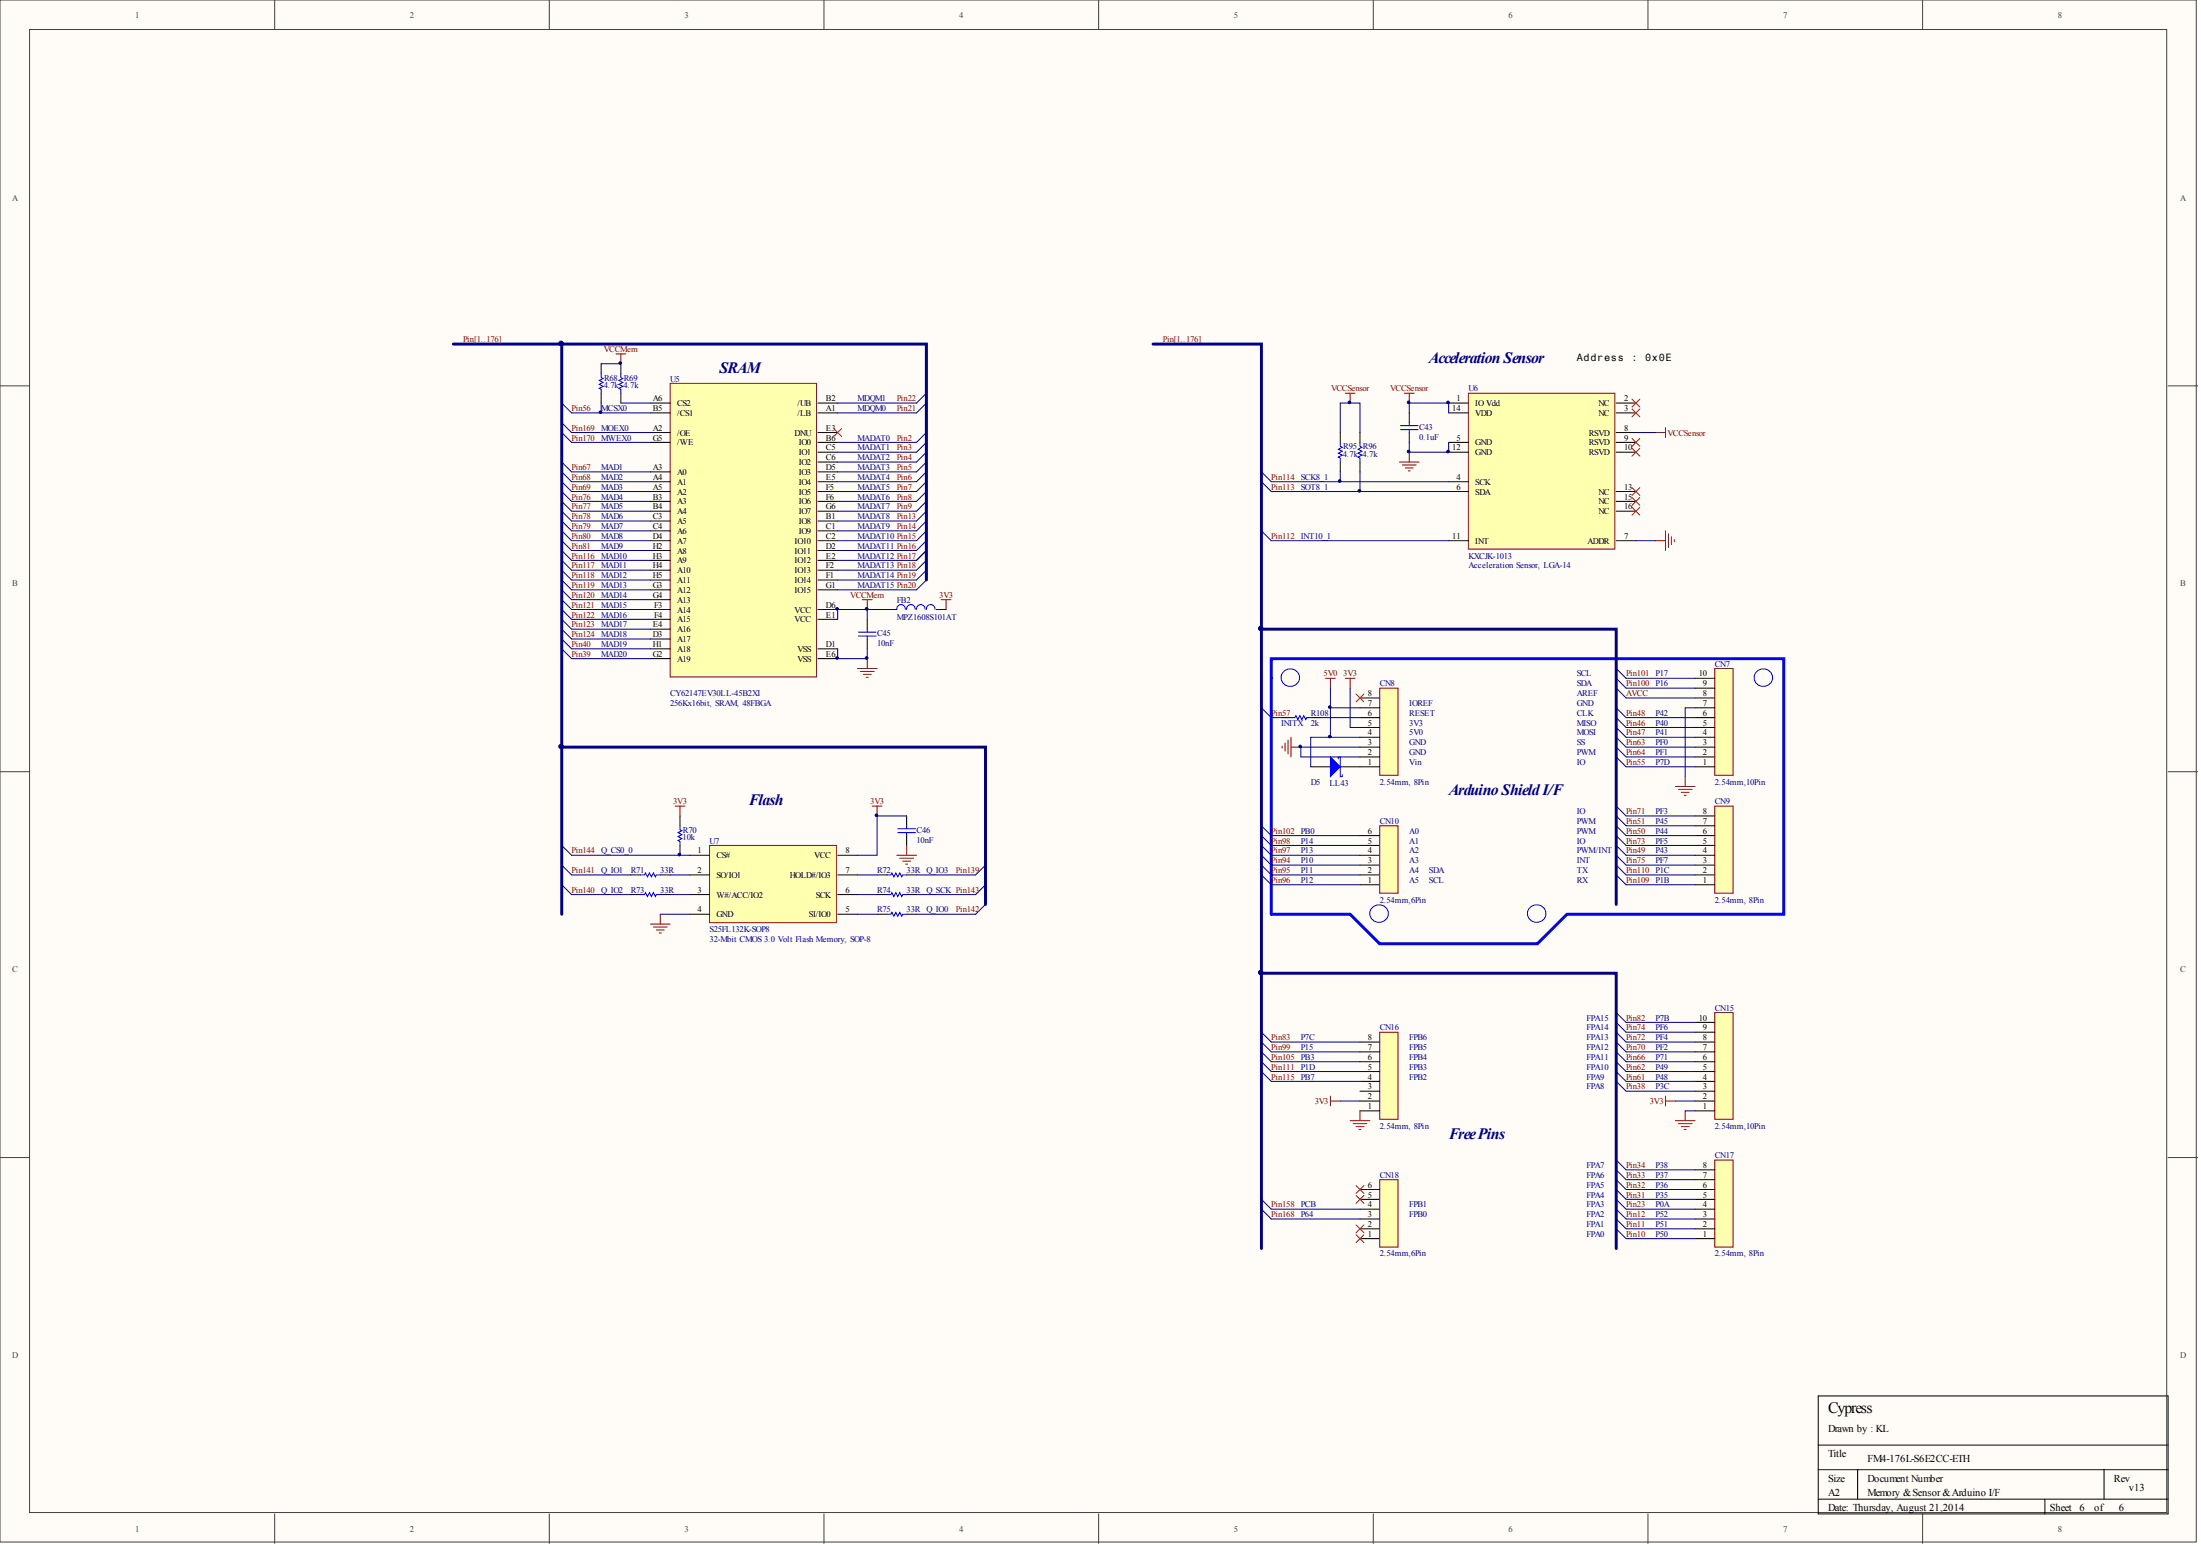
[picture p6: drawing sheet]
<svg xmlns="http://www.w3.org/2000/svg" width="566mm" height="399mm" viewBox="0 0 566 399" stroke-linecap="round" stroke-linejoin="round" font-family="sans-serif">
<g fill="#fffcf8" stroke="#404040" stroke-width=".26">
<path d="M0 0h565v396.7h-565z"/>
<path d="M7.6 7.6h549.8v381.5h-549.8z"/>
</g>
<g fill="none" stroke="#404040" stroke-width=".26">
<path d="M70.7 0v7.6M141.3 0v7.6M212 0v7.6M282.6 0v7.6M353.3 0v7.6M423.9 0v7.6M494.6 0v7.6M0 99.3h7.6M557.7 99.3h7.6M0 198.5h7.6M557.7 198.5h7.6M0 297.8h7.6"/>
<path d="M557.7 297.8h7.6M70.7 389.5v7.5M141.3 389.5v7.5M212 389.5v7.5M282.6 389.5v7.5M353.3 389.5v7.5M423.9 389.5v7.5M494.6 389.5v7.5"/>
</g>
<path d="M172.4 98.6h37.7v75.5h-37.7z" fill="#ffffb0" stroke="#800000" stroke-width=".26"/>
<g fill="none" stroke="#000" stroke-width=".26">
<path d="M154.6 93.6v2.5M159.7 93.6v2.5M154.6 101.2v2.5M159.7 101.2v2.5M167.3 113.8h5.1M167.3 106.2h5.1M167.3 103.7h5.1M167.3 111.3h5.1M210.4 116.3h5.1M210.4 113.8h5.1M210.4 106.2h5.1M210.4 103.7h5.1"/>
<path d="M210.4 111.3h5.1M210.4 118.9h5.1M167.3 121.4h5.1M167.3 123.9h5.1M167.3 126.4h5.1M167.3 129h5.1M167.3 131.5h5.1M167.3 134h5.1M167.3 136.6h5.1M167.3 139.1h5.1M210.4 121.4h5.1M210.4 123.9h5.1"/>
<path d="M210.4 126.4h5.1M210.4 129h5.1M210.4 131.5h5.1M210.4 134h5.1M210.4 136.6h5.1M210.4 139.1h5.1M167.3 159.3h5.1M167.3 156.8h5.1M167.3 141.6h5.1M167.3 144.1h5.1M167.3 146.7h5.1M167.3 149.2h5.1"/>
<path d="M167.3 151.7h5.1M167.3 154.3h5.1M210.4 159.3h5.1M210.4 156.8h5.1M210.4 141.6h5.1M210.4 144.1h5.1M210.4 146.7h5.1M210.4 149.2h5.1M210.4 151.7h5.1M223.1 159.3v2.6M228.2 156.8h2.5M240.8 156.8h2.6"/>
<path d="M167.3 166.9h5.1M167.3 169.4h5.1M167.3 161.9h5.1M167.3 164.4h5.1M210.4 166.9h5.1M210.4 169.4h5.1M223.1 164.4v2.5"/>
</g>
<g fill="none" stroke="#000080" stroke-width=".26">
<path d="M154.6 93.6h5.1M144.5 118.9l2.5 2.5h20.3M144.5 103.7l2.5 2.5h20.3M144.5 108.7l2.5 2.6h20.3M144.5 111.3l2.5 2.5h20.3M154.6 103.7v2.5M159.7 103.7h7.6M238.3 118.9l-2.5 2.5h-20.3M238.3 103.7l-2.5 2.5h-20.3M238.3 111.3l-2.5 2.5h-20.3M238.3 116.3l-2.5 2.6h-20.3M238.3 101.2l-2.5 2.5h-20.3"/>
<path d="M238.3 113.8l-2.5 2.5h-20.3M144.5 121.4l2.5 2.5h20.3M144.5 123.9l2.5 2.5h20.3M144.5 126.4l2.5 2.6h20.3M144.5 129l2.5 2.5h20.3M144.5 131.5l2.5 2.5h20.3M144.5 134l2.5 2.6h20.3M144.5 136.6l2.5 2.5h20.3M144.5 139.1l2.5 2.5h20.3M238.3 121.4l-2.5 2.5h-20.3M238.3 123.9l-2.5 2.5h-20.3M238.3 126.4l-2.5 2.6h-20.3"/>
<path d="M238.3 129l-2.5 2.5h-20.3M238.3 131.5l-2.5 2.5h-20.3M238.3 134l-2.5 2.6h-20.3M238.3 136.6l-2.5 2.5h-20.3M238.3 139.1l-2.5 2.5h-20.3M144.5 141.6l2.5 2.5h20.3M144.5 144.1l2.5 2.6h20.3M144.5 146.7l2.5 2.5h20.3M144.5 149.2l2.5 2.5h20.3M144.5 151.7l2.5 2.6h20.3M144.5 154.3l2.5 2.5h20.3M144.5 156.8l2.5 2.5h20.3"/>
<path d="M144.5 159.3l2.5 2.6h20.3M223.1 156.8v2.5M228.2 156.8h-12.7v2.5M238.3 141.6l-2.5 2.5h-20.3M238.3 144.1l-2.5 2.6h-20.3M238.3 146.7l-2.5 2.5h-20.3M238.3 149.2l-2.5 2.5h-20.3M144.5 161.9l2.5 2.5h20.3M144.5 164.4l2.5 2.5h20.3M144.5 166.9l2.5 2.5h20.3M215.5 166.9v2.5h7.6v-2.5"/>
</g>
<path d="M116.6 88.5h27.9v146.7M144.5 88.5h93.8v60.7" fill="none" stroke="#000080" stroke-width=".76"/>
<path d="M158.4 91h2.6M159.7 91v2.6M221.8 154.3h2.6M223.1 154.3v2.5M242.1 154.3h2.5M243.4 154.3v2.5M220.6 172h5M221.3 172.7h3.6M222.1 173.5h2M222.8 174.2h.6M223.1 169.4v2.6" fill="none" stroke="#800000" stroke-width=".26"/>
<path d="M154.6 96.1v1l.6 .3-1.1 .5 1.1 .5-1.1 .5 1.1 .5-1.1 .5 .5 .2v1.1M159.7 96.1v1l.5 .3-1 .5 1 .5-1 .5 1 .5-1 .5 .5 .2v1.1M232.9 156.7a1.09 1.09 0 0 0-1.1-1.2 1.09 1.09 0 0 0-1.1 1.3M235.4 156.7a1.09 1.09 0 0 0-1.1-1.2 1.09 1.09 0 0 0-1 1.3M237.9 156.7a1.09 1.09 0 0 0-1.1-1.2 1.09 1.09 0 0 0-1 1.3M240.5 156.8a1.1 1.1 0 0 0-1.1-1.3 1.1 1.1 0 0 0-1.1 1.3M220.8 163.6h4.6M220.8 162.6h4.6M223.1 161.9v.7M223.1 163.6v.8" fill="none" stroke="#00f" stroke-width=".26"/>
<path d="M182.5 217.5h32.7v19.9h-32.7z" fill="#ffffb0" stroke="#800000" stroke-width=".26"/>
<path d="M174.9 209.9v2.5M174.9 217.5v2.5M233.2 209.9v2.5M233.2 215v2.5M177.5 220h5M177.5 225.1h5M177.5 230.1h5M177.5 235.2h5M215.5 220h5.1M215.5 225.1h5.1M215.5 230.1h5.1M215.5 235.2h5.1" fill="none" stroke="#000" stroke-width=".26"/>
<path d="M144.5 217.5l2.5 2.5M233.2 209.9h-7.6v10.1h-5M144.5 222.5l2.5 2.6M144.5 227.6l2.5 2.5M169.9 235.2h7.6M253.5 222.5l-2.5 2.6M253.5 227.6l-2.5 2.5M253.5 232.7l-2.5 2.5" fill="none" stroke="#000080" stroke-width=".26"/>
<path d="M174.9 212.4v1l.5 .3-1 .5 1 .5-1 .5 1 .5-1 .5 .5 .3v1M231 214.2h4.5M231 213.2h4.5M233.2 212.4v.8M233.2 214.2v.8" fill="none" stroke="#00f" stroke-width=".26"/>
<g fill="none" stroke="#800000" stroke-width=".26">
<path d="M173.7 207.4h2.5M174.9 207.4v2.5M224.4 207.4h2.5M225.6 207.4v2.5M233.2 217.5v2.5M167.3 237.7h5.1M168.1 238.5h3.5M168.8 239.2h2.1M169.6 240h.5M169.9 235.2v2.5M230.7 220h5.1M231.5 220.8h3.5"/>
<path d="M232.2 221.5h2.1M233 222.3h.5"/>
</g>
<path d="M377.7 101.2h37.7v40.1h-37.7z" fill="#ffffb0" stroke="#800000" stroke-width=".26"/>
<g fill="none" stroke="#000" stroke-width=".26">
<path d="M362.5 106.2v2.5M362.5 111.3v2.5M372.7 103.7h5M372.7 106.2h5M372.7 113.8h5M372.7 116.3h5M415.8 103.7h5M415.8 106.2h5M415.8 113.8h5M415.8 116.3h5M415.8 111.3h5M372.7 123.9h5"/>
<path d="M372.7 126.4h5M372.7 139.1h5M415.8 126.4h5M415.8 139.1h5M415.8 129h5M415.8 131.5h5"/>
</g>
<path d="M420.8 111.3h5.1M324.5 121.4l2.5 2.5h45.7M324.5 123.9l2.5 2.5h45.7M324.5 136.6l2.5 2.5h45.7M420.8 139.1h5.1" fill="none" stroke="#000080" stroke-width=".26"/>
<g fill="none" stroke="#800000" stroke-width=".26">
<path d="M360 118.9h5.1M360.8 119.6h3.5M361.3 101.2h2.5M362.5 101.2v2.5M362.5 116.3v2.6M425.9 111.3h2.5M428.4 110v2.5M361.5 120.4h2M362.3 121.1h.5M425.9 139.1h2.5M428.4 136.6v5M429.2 137.3v3.6"/>
<path d="M430 138.1v2M430.7 138.8v.5"/>
</g>
<path d="M360.3 110.5h4.5M360.3 109.5h4.5M362.5 108.7v.8M362.5 110.5v.8" fill="none" stroke="#00f" stroke-width=".26"/>
<g fill="none" stroke="#f00" stroke-width=".26">
<path d="M419.8 102.7l2.1 2M419.8 105.2l2.1 2M419.8 112.8l2.1 2M419.8 115.3l2.1 2M421.9 102.7l-2.1 2M421.9 105.2l-2.1 2M421.9 112.8l-2.1 2M421.9 115.3l-2.1 2M419.8 125.4l2.1 2.1M419.8 128l2.1 2M419.8 130.5l2.1 2M421.9 125.4l-2.1 2.1"/>
<path d="M421.9 128l-2.1 2M421.9 130.5l-2.1 2"/>
</g>
<path d="M296.6 88.5h27.9v232.7" fill="none" stroke="#000080" stroke-width=".76"/>
<path d="M354.9 177h4.7v22.5h-4.7z" fill="#ffffb0" stroke="#800000" stroke-width=".26"/>
<g fill="none" stroke="#000" stroke-width=".26">
<path d="M349.9 179.6h5M349.9 197.3h5M349.9 194.7h5M349.9 192.2h5M349.9 189.7h5M349.9 187.1h5M349.9 184.6h5M349.9 182.1h5M349.9 217.5h5M349.9 227.6h5M349.9 225.1h5M349.9 222.5h5"/>
<path d="M349.9 220h5"/>
</g>
<path d="M354.9 212.4h4.7v17.4h-4.7z" fill="#ffffb0" stroke="#800000" stroke-width=".26"/>
<path d="M349.9 215h5" fill="none" stroke="#000" stroke-width=".26"/>
<path d="M441.1 172h4.7v27.5h-4.7z" fill="#ffffb0" stroke="#800000" stroke-width=".26"/>
<path d="M436.1 179.6h5M436.1 177h5M436.1 174.5h5M436.1 197.3h5M436.1 194.7h5M436.1 192.2h5M436.1 189.7h5M436.1 187.1h5M436.1 184.6h5M436.1 182.1h5" fill="none" stroke="#000" stroke-width=".26"/>
<path d="M441.1 207.4h4.7v22.4h-4.7z" fill="#ffffb0" stroke="#800000" stroke-width=".26"/>
<g fill="none" stroke="#000" stroke-width=".26">
<path d="M344.8 111.3v2.5M344.8 118.9v2.5M349.9 111.3v2.5M349.9 118.9v2.5M329.6 184.6h2.5M337.2 184.6h2.5M436.1 217.5h5M436.1 215h5M436.1 212.4h5M436.1 209.9h5M162.3 225.1h2.5M162.3 230.1h2.5"/>
<path d="M169.9 225.1h2.5M169.9 230.1h2.5M225.6 225.1h2.6M225.6 230.1h2.6M225.6 235.2h2.6M233.2 225.1h2.6M233.2 230.1h2.6M233.2 235.2h2.6M436.1 227.6h5M436.1 225.1h5M436.1 222.5h5M436.1 220h5"/>
<path d="M467.7 359.1h90v30.4h-90zM467.7 371.8h90M467.7 378.1h90M477.9 378.1v7.6M541.3 378.1v7.6M467.7 385.7h90M526.1 385.7v3.8"/>
</g>
<path d="M214.5 110.3l2 2M216.5 110.3l-2 2M348.8 178.5l2.1 2.1M350.9 178.5l-2.1 2.1" fill="none" stroke="#f00" stroke-width=".26"/>
<g fill="none" stroke="#800000" stroke-width=".26">
<path d="M346.1 101.2h2.5M347.3 101.2v2.5M341 174.5h2.5M342.3 174.5v2.5M346.1 174.5h2.5M347.3 174.5v2.5M329.8 191.9v.6M330.6 191.2v2M331.3 190.4v3.6M332.1 189.7v5M332.1 192.2h2.5M433.5 199.8v2.5"/>
<path d="M431 202.3h5.1M431.7 203.1h3.6M432.5 203.8h2M433.3 204.6h.5"/>
</g>
<g fill="none" stroke="#000080" stroke-width=".26">
<path d="M344.8 111.3v-7.6h5.1v7.6M362.5 106.2v-2.5h10.2v2.5M362.5 113.8v2.5h10.2v-2.5M344.8 121.4v2.5M349.9 121.4v5M347.3 177v10.1h2.6M415.8 172l2.5 2.5h17.8M415.8 174.5l2.5 2.5h17.8M415.8 177l2.5 2.6h17.8M324.5 182.1l2.5 2.5h2.6M339.7 184.6h10.2M349.9 192.2h-15.3v2.5h15.3"/>
<path d="M415.8 194.7l2.5 2.6h17.8M415.8 192.2l2.5 2.5h17.8M415.8 189.7l2.5 2.5h17.8M415.8 187.1l2.5 2.6h17.8M415.8 184.6l2.5 2.5h17.8M415.8 182.1l2.5 2.5h17.8M436.1 182.1h-2.6v17.7M324.5 212.4l2.5 2.6h22.9M324.5 215l2.5 2.5h22.9M324.5 217.5l2.5 2.5h22.9M415.8 212.4l2.5 2.6h17.8M415.8 215l2.5 2.5h17.8"/>
<path d="M415.8 217.5l2.5 2.5h17.8M415.8 207.4l2.5 2.5h17.8M415.8 209.9l2.5 2.5h17.8M147 220h30.5M147 225.1h15.3M147 230.1h15.3M172.4 225.1h5.1M172.4 230.1h5.1M220.6 225.1h5M220.6 230.1h5M220.6 235.2h5M235.8 225.1h15.2"/>
<path d="M235.8 230.1h15.2M235.8 235.2h15.2M324.5 220l2.5 2.5h22.9M324.5 222.5l2.5 2.6h22.9M324.5 225.1l2.5 2.5h22.9M415.8 220l2.5 2.5h17.8M415.8 222.5l2.5 2.6h17.8M415.8 225.1l2.5 2.5h17.8"/>
</g>
<path d="M327 169.4h131.9v65.8h-55.8l-7.6 7.6h-40.6l-7.6-7.6h-20.3z" fill="none" stroke="#00f" stroke-width=".76"/>
<path d="M324.5 161.9h91.3v70.8M144.5 192.2h109v40.5" fill="none" stroke="#000080" stroke-width=".76"/>
<path d="M344.8 113.8v1l.5 .3-1 .5 1 .5-1 .5 1 .5-1 .5 .5 .2v1.1M349.9 113.8v1l.5 .3-1.1 .5 1.1 .5-1.1 .5 1.1 .5-1.1 .5 .6 .2v1.1M334.2 175.1a2.31 2.31 0 0 0-2.8-3 2.31 2.31 0 0 0-.9 4 2.46 2.46 0 0 0 3.6-.8M455.8 175.1a2.31 2.31 0 0 0-2.7-3 2.31 2.31 0 0 0-.9 4 2.46 2.46 0 0 0 3.6-.8M332.1 184.6h1l.3-.5 .5 1 .5-1 .5 1 .5-1 .5 1 .3-.5h1M164.8 225.1h1l.3-.5 .5 1 .5-1 .5 1 .5-1 .5 1 .2-.5h1.1M164.8 230.1h1l.3-.5 .5 1 .5-1 .5 1 .5-1 .5 1 .2-.5h1.1M228.2 225.1h1l.2-.5 .5 1 .5-1 .6 1 .5-1 .5 1 .2-.5h1M228.2 230.1h1l.2-.5 .5 1 .5-1 .6 1 .5-1 .5 1 .2-.5h1M228.2 235.2h1l.2-.5 .5 1 .5-1 .6 1 .5-1 .5 1 .2-.5h1M357 235.8a2.32 2.32 0 0 0-2.6-3 2.32 2.32 0 0 0-1.4 3.7 2.48 2.48 0 0 0 3.9-.5M397.5 235.8a2.31 2.31 0 0 0-2.7-3 2.31 2.31 0 0 0-.9 4 2.46 2.46 0 0 0 3.6-.8" fill="none" stroke="#00f" stroke-width=".26"/>
<path d="M354.9 265.5h4.7v22.4h-4.7z" fill="#ffffb0" stroke="#800000" stroke-width=".26"/>
<g fill="none" stroke="#000" stroke-width=".26">
<path d="M349.9 278.2h5M349.9 275.7h5M349.9 273.1h5M349.9 270.6h5M349.9 268.1h5M349.9 285.8h5M349.9 283.2h5M349.9 280.7h5M349.9 318.6h5M349.9 316.1h5M349.9 313.6h5M349.9 311.1h5"/>
<path d="M349.9 308.5h5"/>
</g>
<path d="M354.9 303.5h4.7v17.3h-4.7z" fill="#ffffb0" stroke="#800000" stroke-width=".26"/>
<path d="M349.9 306h5" fill="none" stroke="#000" stroke-width=".26"/>
<path d="M441.1 260.5h4.7v27.4h-4.7z" fill="#ffffb0" stroke="#800000" stroke-width=".26"/>
<path d="M436.1 278.2h5M436.1 275.7h5M436.1 273.1h5M436.1 270.6h5M436.1 268.1h5M436.1 265.5h5M436.1 263h5M436.1 285.8h5M436.1 283.2h5M436.1 280.7h5" fill="none" stroke="#000" stroke-width=".26"/>
<path d="M441.1 298.4h4.7v22.4h-4.7z" fill="#ffffb0" stroke="#800000" stroke-width=".26"/>
<path d="M337.2 197.3h5.1M344.8 197.3h5.1M436.1 318.6h5M436.1 316.1h5M436.1 313.6h5M436.1 311.1h5M436.1 308.5h5M436.1 306h5M436.1 303.5h5M436.1 300.9h5" fill="none" stroke="#000" stroke-width=".26"/>
<path d="M324.5 250.4h91.3v70.8" fill="none" stroke="#000080" stroke-width=".76"/>
<g fill="none" stroke="#000080" stroke-width=".26">
<path d="M342.3 177v12.7h7.6M342.3 189.7h-5.1v7.6M342.3 182.1h7.6M324.5 275.7l2.5 2.5h22.9M324.5 273.1l2.5 2.6h22.9M324.5 270.6l2.5 2.5h22.9M324.5 268.1l2.5 2.5h22.9M324.5 265.5l2.5 2.6h22.9M415.8 278.2l2.5 2.5h17.8M415.8 275.7l2.5 2.5h17.8M415.8 273.1l2.5 2.6h17.8M415.8 270.6l2.5 2.5h17.8"/>
<path d="M415.8 268.1l2.5 2.5h17.8M415.8 265.5l2.5 2.6h17.8M415.8 260.5l2.5 2.5h17.8M415.8 263l2.5 2.5h17.8M344.8 283.2h5.1M415.8 298.4l2.5 2.5h17.8M431 283.2h5.1M433.5 285.8h2.6M324.5 311.1l2.5 2.5h22.9M324.5 308.5l2.5 2.6h22.9M415.8 316.1l2.5 2.5h17.8M415.8 313.6l2.5 2.5h17.8"/>
<path d="M415.8 311.1l2.5 2.5h17.8M415.8 308.5l2.5 2.6h17.8M415.8 306l2.5 2.5h17.8M415.8 303.5l2.5 2.5h17.8M415.8 300.9l2.5 2.6h17.8"/>
</g>
<path d="M348.8 315.1l2.1 2M348.8 317.6l2.1 2.1M348.8 305l2.1 2M348.8 307.5l2.1 2M350.9 315.1l-2.1 2M350.9 317.6l-2.1 2.1M350.9 305l-2.1 2M350.9 307.5l-2.1 2" fill="none" stroke="#f00" stroke-width=".26"/>
<g fill="none" stroke="#800000" stroke-width=".26">
<path d="M342.3 282v2.5M342.3 283.2h2.5M347.3 288.3h5.1M348.1 289.1h3.5M348.8 289.8h2.1M349.6 290.6h.5M349.9 285.8v2.5M428.4 283.2h2.6M428.4 282v2.5M431 288.3h5.1M431.7 289.1h3.6M432.5 289.8h2"/>
<path d="M433.3 290.6h.5M433.5 285.8v2.5"/>
</g>
<path d="M342.3 194.7l2.5 2.6-2.5 2.5z" fill="#00f" stroke="#00f" stroke-width=".26"/>
<path d="M344.3 195.2v-.5h.5v5.1h.5v-.5" fill="none" stroke="#00f" stroke-width=".26"/>
<g fill="#000080" stroke="#000080" stroke-width=".26">
<circle cx="154.5" cy="106" r=".33"/>
<circle cx="159.5" cy="93.4" r=".33"/>
<circle cx="174.8" cy="219.8" r=".33"/>
<circle cx="215.3" cy="169.3" r=".33"/>
<circle cx="215.3" cy="156.6" r=".33"/>
<circle cx="222.9" cy="169.3" r=".34"/>
<circle cx="222.9" cy="156.6" r=".34"/>
<circle cx="225.5" cy="209.7" r=".33"/>
<circle cx="334.5" cy="192" r=".33"/>
<circle cx="342.1" cy="189.5" r=".33"/>
<circle cx="342.1" cy="181.9" r=".33"/>
<circle cx="344.6" cy="123.7" r=".33"/>
<circle cx="347.1" cy="103.5" r=".33"/>
<circle cx="349.7" cy="126.3" r=".34"/>
<circle cx="362.4" cy="116.2" r=".33"/>
<circle cx="362.4" cy="103.5" r=".33"/>
<circle cx="372.5" cy="116.2" r=".33"/>
<circle cx="372.5" cy="103.5" r=".33"/>
<circle cx="144.3" cy="192" r=".58"/>
<circle cx="144.3" cy="88.4" r=".59"/>
<circle cx="324.3" cy="250.2" r=".58"/>
<circle cx="324.3" cy="161.7" r=".58"/>
</g>
<g font-size="4.1" fill="#000080">
<text x="185.1" y="95.9">SRAM</text>
<text x="367.6" y="93.3">Acceleration Sensor</text>
<text x="192.7" y="207.1">Flash</text>
<text x="372.7" y="204.6">ArduinoShieldI/F</text>
<text x="372.7" y="293.1">FreePins</text>
</g>
<text font-size="4.1" x="470.3" y="363.6">Cypress</text>
<g font-size="2.7">
<text x="470.3" y="368.5">Drawn by : KL</text>
<text x="470.3" y="374.8">Title</text>
<text x="480.4" y="376.1">FM4-176L-S6E2CC-ETH</text>
<text x="470.3" y="381.1">Size</text>
<text x="480.4" y="381.1">Document Number</text>
<text x="543.8" y="381.1">Rev</text>
<text x="547.6" y="383.6">v13</text>
<text x="470.3" y="388.7">Date: Thursday, August 21,2014</text>
<text x="470.3" y="384.9">A2</text>
<text x="480.4" y="384.9">Memory &amp;Sensor &amp;Arduino I/F</text>
<text x="527.3" y="388.7">Sheet</text>
<text x="534.9" y="388.7">6</text>
<text x="538.7" y="388.7">of</text>
<text x="545.1" y="388.7">6</text>
</g>
<g font-size="2.6">
<text x="405.6" y="92.9">Address</text>
<text x="419.7" y="92.9">:</text>
<text x="423.2" y="92.9">0x0E</text>
</g>
<g font-size="2.2" fill="#404040">
<text x="34.8" y="4.6">1</text>
<text x="105.5" y="4.6">2</text>
<text x="176.1" y="4.6">3</text>
<text x="246.8" y="4.6">4</text>
<text x="317.4" y="4.6">5</text>
<text x="388.1" y="4.6">6</text>
<text x="458.7" y="4.6">7</text>
<text x="529.4" y="4.6">8</text>
<text x="3.1" y="51.6">A</text>
<text x="560.8" y="51.6">A</text>
<text x="3.1" y="150.9">B</text>
<text x="560.8" y="150.9">B</text>
<text x="3.1" y="250.1">C</text>
<text x="560.8" y="250.1">C</text>
<text x="3.1" y="349.4">D</text>
<text x="560.8" y="349.4">D</text>
<text x="34.8" y="394">1</text>
<text x="105.5" y="394">2</text>
<text x="176.1" y="394">3</text>
<text x="246.8" y="394">4</text>
<text x="317.4" y="394">5</text>
<text x="388.1" y="394">6</text>
<text x="458.7" y="394">7</text>
<text x="529.4" y="394">8</text>
</g>
<g font-size="2.2" fill="#800000">
<text x="119.2" y="88">Pin[1..176]</text>
<text x="299.2" y="88">Pin[1..176]</text>
<text x="155.3" y="90.6">VCCMem</text>
<text x="342.4" y="100.7">VCCSensor</text>
<text x="357.6" y="100.7">VCCSensor</text>
<text x="147" y="105.7">Pin56</text>
<text x="230.7" y="103.2">Pin22</text>
<text x="230.7" y="105.7">Pin21</text>
<text x="147" y="110.8">Pin169</text>
<text x="147" y="113.3">Pin170</text>
<text x="230.7" y="113.3">Pin2</text>
<text x="429" y="112.1">VCCSensor</text>
<text x="230.7" y="115.9">Pin3</text>
<text x="230.7" y="118.4">Pin4</text>
<text x="147" y="120.9">Pin67</text>
<text x="147" y="123.4">Pin68</text>
<text x="147" y="126">Pin69</text>
<text x="230.7" y="120.9">Pin5</text>
<text x="230.7" y="123.4">Pin6</text>
<text x="230.7" y="126">Pin7</text>
<text x="327" y="123.4">Pin114</text>
<text x="327" y="126">Pin113</text>
<text x="147" y="128.5">Pin76</text>
<text x="147" y="131">Pin77</text>
<text x="230.7" y="128.5">Pin8</text>
<text x="230.7" y="131">Pin9</text>
<text x="147" y="133.6">Pin78</text>
<text x="147" y="136.1">Pin79</text>
<text x="230.7" y="133.6">Pin13</text>
<text x="230.7" y="136.1">Pin14</text>
<text x="147" y="138.6">Pin80</text>
<text x="147" y="141.2">Pin81</text>
<text x="147" y="143.7">Pin116</text>
<text x="327" y="138.6">Pin112</text>
<text x="147" y="146.2">Pin117</text>
<text x="147" y="148.7">Pin118</text>
<text x="147" y="151.3">Pin119</text>
<text x="147" y="153.8">Pin120</text>
<text x="218.7" y="153.8">VCCMem</text>
<text x="241.6" y="153.8">3V3</text>
<text x="147" y="156.3">Pin121</text>
<text x="147" y="158.9">Pin122</text>
<text x="147" y="161.4">Pin123</text>
<text x="147" y="163.9">Pin124</text>
<text x="147" y="166.4">Pin40</text>
<text x="147" y="169">Pin39</text>
<text x="340.5" y="174">5V0</text>
<text x="345.6" y="174">3V3</text>
<text x="418.3" y="179.1">AVCC</text>
<text x="418.3" y="174">Pin101</text>
<text x="418.3" y="176.6">Pin100</text>
<text x="327" y="184.1">Pin57</text>
<text x="418.3" y="184.1">Pin48</text>
<text x="418.3" y="186.7">Pin46</text>
<text x="418.3" y="189.2">Pin47</text>
<text x="418.3" y="191.7">Pin63</text>
<text x="418.3" y="196.8">Pin55</text>
<text x="418.3" y="194.3">Pin64</text>
<text x="173.2" y="206.9">3V3</text>
<text x="223.9" y="206.9">3V3</text>
<text x="418.3" y="209.4">Pin71</text>
<text x="327" y="214.5">Pin102</text>
<text x="418.3" y="212">Pin51</text>
<text x="418.3" y="214.5">Pin50</text>
<text x="147" y="219.5">Pin144</text>
<text x="327" y="219.5">Pin97</text>
<text x="327" y="217">Pin98</text>
<text x="418.3" y="219.5">Pin49</text>
<text x="418.3" y="217">Pin73</text>
<text x="147" y="224.6">Pin141</text>
<text x="245.9" y="224.6">Pin139</text>
<text x="327" y="227.1">Pin96</text>
<text x="327" y="224.6">Pin95</text>
<text x="327" y="222.1">Pin94</text>
<text x="418.3" y="222.1">Pin75</text>
<text x="418.3" y="224.6">Pin110</text>
<text x="418.3" y="227.1">Pin109</text>
<text x="147" y="229.7">Pin140</text>
<text x="245.9" y="234.7">Pin142</text>
<text x="418.3" y="262.5">Pin82</text>
<text x="327" y="267.6">Pin83</text>
<text x="418.3" y="267.6">Pin72</text>
<text x="418.3" y="265.1">Pin74</text>
<text x="327" y="270.1">Pin99</text>
<text x="327" y="272.7">Pin105</text>
<text x="327" y="275.2">Pin111</text>
<text x="418.3" y="275.2">Pin62</text>
<text x="418.3" y="270.1">Pin70</text>
<text x="418.3" y="272.7">Pin66</text>
<text x="327" y="277.7">Pin115</text>
<text x="418.3" y="277.7">Pin61</text>
<text x="418.3" y="280.2">Pin38</text>
<text x="338.2" y="284">3V3</text>
<text x="424.4" y="284">3V3</text>
<text x="418.3" y="305.5">Pin32</text>
<text x="418.3" y="303">Pin33</text>
<text x="418.3" y="300.5">Pin34</text>
<text x="327" y="310.6">Pin158</text>
<text x="418.3" y="310.6">Pin23</text>
<text x="418.3" y="308.1">Pin31</text>
<text x="327" y="313.1">Pin168</text>
<text x="418.3" y="315.6">Pin11</text>
<text x="418.3" y="313.1">Pin12</text>
<text x="418.3" y="318.2">Pin10</text>
</g>
<g font-size="2.2" fill="#000080">
<text x="155.3" y="99.9">4.7k 4.7k</text>
<text x="155.4" y="97.9">R68 R69</text>
<text x="172.4" y="98.2">U5</text>
<text x="377.7" y="100.7">U6</text>
<text x="154.6" y="105.7">MCSX0</text>
<text x="220.6" y="103.2">MDQM1</text>
<text x="220.6" y="105.7">MDQM0</text>
<text x="154.6" y="110.8">MOEX0</text>
<text x="154.6" y="113.3">MWEX0</text>
<text x="220.6" y="113.3">MADAT0</text>
<text x="365.1" y="110.6">C43</text>
<text x="365.1" y="113.1">0.1uF</text>
<text x="220.6" y="115.9">MADAT1</text>
<text x="220.6" y="118.4">MADAT2</text>
<text x="345.4" y="117.6">4.7k 4.7k</text>
<text x="345.5" y="115.6">R95 R96</text>
<text x="154.6" y="120.9">MAD1</text>
<text x="154.6" y="123.4">MAD2</text>
<text x="154.6" y="126">MAD3</text>
<text x="220.6" y="120.9">MADAT3</text>
<text x="220.6" y="123.4">MADAT4</text>
<text x="220.6" y="126">MADAT5</text>
<text x="334.6" y="123.4">SCK8_1</text>
<text x="334.6" y="126">SOT8_1</text>
<text x="154.6" y="128.5">MAD4</text>
<text x="154.6" y="131">MAD5</text>
<text x="220.6" y="128.5">MADAT6</text>
<text x="220.6" y="131">MADAT7</text>
<text x="154.6" y="133.6">MAD6</text>
<text x="154.6" y="136.1">MAD7</text>
<text x="220.6" y="133.6">MADAT8</text>
<text x="220.6" y="136.1">MADAT9</text>
<text x="154.6" y="138.6">MAD8</text>
<text x="154.6" y="141.2">MAD9</text>
<text x="154.6" y="143.7">MAD10</text>
<text x="220.6" y="138.6">MADAT10 Pin15</text>
<text x="220.6" y="141.2">MADAT11 Pin16</text>
<text x="220.6" y="143.7">MADAT12 Pin17</text>
<text x="334.6" y="138.6">INT10_1</text>
<text x="377.7" y="143.7">KXCJK-1013</text>
<text x="154.6" y="146.2">MAD11</text>
<text x="154.6" y="148.7">MAD12</text>
<text x="220.6" y="146.2">MADAT13 Pin18</text>
<text x="220.6" y="148.7">MADAT14 Pin19</text>
<text x="377.7" y="146.2">Acceleration Sensor, LGA-14</text>
<text x="154.6" y="151.3">MAD13</text>
<text x="154.6" y="153.8">MAD14</text>
<text x="220.6" y="151.3">MADAT15 Pin20</text>
<text x="230.7" y="155.1">FB2</text>
<text x="154.6" y="156.3">MAD15</text>
<text x="154.6" y="158.9">MAD16</text>
<text x="154.6" y="161.4">MAD17</text>
<text x="230.7" y="159.6">MPZ1608S101AT</text>
<text x="154.6" y="163.9">MAD18</text>
<text x="154.6" y="166.4">MAD19</text>
<text x="225.6" y="163.7">C45</text>
<text x="225.6" y="166.2">10nF</text>
<text x="154.6" y="169">MAD20</text>
<text x="441.1" y="171.5">CN7</text>
<text x="172.4" y="179.1">CY62147EV30LL-45B2XI</text>
<text x="354.9" y="176.6">CN8</text>
<text x="405.6" y="174">SCL</text>
<text x="405.6" y="176.6">SDA</text>
<text x="405.6" y="179.1">AREF</text>
<text x="425.9" y="174">P17</text>
<text x="425.9" y="176.6">P16</text>
<text x="172.4" y="181.6">256Kx16bit, SRAM, 48FBGA</text>
<text x="337.2" y="184.1">R108</text>
<text x="362.5" y="184.1">RESET</text>
<text x="362.5" y="181.6">IOREF</text>
<text x="405.6" y="184.1">CLK</text>
<text x="405.6" y="181.6">GND</text>
<text x="425.9" y="184.1">P42</text>
<text x="329.6" y="186.7">INITX</text>
<text x="337.2" y="186.7">2k</text>
<text x="362.5" y="186.7">3V3</text>
<text x="362.5" y="189.2">5V0</text>
<text x="362.5" y="191.7">GND</text>
<text x="405.6" y="186.7">MISO</text>
<text x="405.6" y="189.2">MOSI</text>
<text x="405.6" y="191.7">SS</text>
<text x="425.9" y="189.2">P41</text>
<text x="425.9" y="186.7">P40</text>
<text x="425.9" y="191.7">PF0</text>
<text x="362.5" y="196.8">Vin</text>
<text x="362.5" y="194.3">GND</text>
<text x="405.6" y="194.3">PWM</text>
<text x="405.6" y="196.8">IO</text>
<text x="425.9" y="196.8">P7D</text>
<text x="425.9" y="194.3">PF1</text>
<text x="337.2" y="201.8">D5</text>
<text x="342" y="202.1">LL43</text>
<text x="354.9" y="201.8">2.54mm, 8Pin</text>
<text x="441.1" y="201.8">2.54mm,10Pin</text>
<text x="405.6" y="209.4">IO</text>
<text x="425.9" y="209.4">PF3</text>
<text x="441.1" y="206.9">CN9</text>
<text x="175.7" y="214.2">R70</text>
<text x="235.8" y="214.2">C46</text>
<text x="334.6" y="214.5">PB0</text>
<text x="354.9" y="212">CN10</text>
<text x="362.5" y="214.5">A0</text>
<text x="405.6" y="212">PWM</text>
<text x="405.6" y="214.5">PWM</text>
<text x="425.9" y="212">P45</text>
<text x="425.9" y="214.5">P44</text>
<text x="154.6" y="219.5">Q_CS0_0</text>
<text x="175.6" y="216.2">10k</text>
<text x="182.5" y="217">U7</text>
<text x="235.8" y="216.8">10nF</text>
<text x="334.6" y="219.5">P13</text>
<text x="334.6" y="217">P14</text>
<text x="362.5" y="219.5">A2</text>
<text x="362.5" y="217">A1</text>
<text x="405.6" y="219.5">PWM/INT</text>
<text x="405.6" y="217">IO</text>
<text x="425.9" y="219.5">P43</text>
<text x="425.9" y="217">PF5</text>
<text x="154.6" y="224.6">Q_IO1</text>
<text x="162.3" y="224.6">R71</text>
<text x="169.9" y="224.6">33R</text>
<text x="225.6" y="224.6">R72</text>
<text x="233.2" y="224.6">33R Q_IO3</text>
<text x="334.6" y="227.1">P12</text>
<text x="334.6" y="224.6">P11</text>
<text x="334.6" y="222.1">P10</text>
<text x="362.5" y="227.1">A5</text>
<text x="362.5" y="224.6">A4</text>
<text x="362.5" y="222.1">A3</text>
<text x="367.6" y="227.1">SCL</text>
<text x="367.6" y="224.6">SDA</text>
<text x="405.6" y="227.1">RX</text>
<text x="405.6" y="224.6">TX</text>
<text x="405.6" y="222.1">INT</text>
<text x="425.9" y="222.1">PF7</text>
<text x="425.9" y="227.1">P1B</text>
<text x="425.9" y="224.6">P1C</text>
<text x="154.6" y="229.7">Q_IO2</text>
<text x="162.3" y="229.7">R73</text>
<text x="169.9" y="229.7">33R</text>
<text x="225.6" y="229.7">R74</text>
<text x="233.2" y="229.7">33R Q_SCK Pin143</text>
<text x="354.9" y="232.2">2.54mm,6Pin</text>
<text x="441.1" y="232.2">2.54mm, 8Pin</text>
<text x="182.5" y="239.8">S25FL132K-SOP8</text>
<text x="225.6" y="234.7">R75</text>
<text x="233.2" y="234.7">33R Q_IO0</text>
<text x="182.5" y="242.3">32-Mbit CMOS 3.0 Volt Flash Memory, SOP-8</text>
<text x="408.2" y="262.5">FPA15</text>
<text x="425.9" y="262.5">P7B</text>
<text x="441.1" y="260">CN15</text>
<text x="334.6" y="267.6">P7C</text>
<text x="354.9" y="265.1">CN16</text>
<text x="362.5" y="267.6">FPB6</text>
<text x="408.2" y="267.6">FPA13</text>
<text x="408.2" y="265.1">FPA14</text>
<text x="425.9" y="267.6">PF4</text>
<text x="425.9" y="265.1">PF6</text>
<text x="334.6" y="270.1">P15</text>
<text x="334.6" y="272.7">PB3</text>
<text x="334.6" y="275.2">P1D</text>
<text x="362.5" y="275.2">FPB3</text>
<text x="362.5" y="272.7">FPB4</text>
<text x="362.5" y="270.1">FPB5</text>
<text x="408.2" y="275.2">FPA10</text>
<text x="408.2" y="272.7">FPA11</text>
<text x="408.2" y="270.1">FPA12</text>
<text x="425.9" y="275.2">P49</text>
<text x="425.9" y="270.1">PF2</text>
<text x="425.9" y="272.7">P71</text>
<text x="334.6" y="277.7">PB7</text>
<text x="362.5" y="277.7">FPB2</text>
<text x="408.2" y="280.2">FPA8</text>
<text x="408.2" y="277.7">FPA9</text>
<text x="425.9" y="277.7">P48</text>
<text x="425.9" y="280.2">P3C</text>
<text x="354.9" y="290.4">2.54mm, 8Pin</text>
<text x="441.1" y="290.4">2.54mm,10Pin</text>
<text x="441.1" y="297.9">CN17</text>
<text x="354.9" y="303">CN18</text>
<text x="408.2" y="305.5">FPA5</text>
<text x="408.2" y="303">FPA6</text>
<text x="408.2" y="300.5">FPA7</text>
<text x="425.9" y="303">P37</text>
<text x="425.9" y="305.5">P36</text>
<text x="425.9" y="300.5">P38</text>
<text x="334.6" y="310.6">PCB</text>
<text x="362.5" y="310.6">FPB1</text>
<text x="408.2" y="310.6">FPA3</text>
<text x="408.2" y="308.1">FPA4</text>
<text x="425.9" y="310.6">P0A</text>
<text x="425.9" y="308.1">P35</text>
<text x="334.6" y="313.1">P64</text>
<text x="362.5" y="313.1">FPB0</text>
<text x="408.2" y="315.6">FPA1</text>
<text x="408.2" y="313.1">FPA2</text>
<text x="425.9" y="315.6">P51</text>
<text x="425.9" y="313.1">P52</text>
<text x="354.9" y="323.2">2.54mm,6Pin</text>
<text x="408.2" y="318.2">FPA0</text>
<text x="425.9" y="318.2">P50</text>
<text x="441.1" y="323.2">2.54mm, 8Pin</text>
</g>
<g font-size="2.2">
<text x="167.9" y="105.7">B5</text>
<text x="167.9" y="103.2">A6</text>
<text x="174.2" y="107">/CS1</text>
<text x="174.2" y="104.5">CS2</text>
<text x="205.1" y="104.5">/UB</text>
<text x="205.1" y="107">/LB</text>
<text x="212.4" y="103.2">B2</text>
<text x="212.4" y="105.7">A1</text>
<text x="373.6" y="105.7">14</text>
<text x="374.7" y="103.2">1</text>
<text x="379.5" y="104.5">IO Vdd</text>
<text x="379.5" y="107">VDD</text>
<text x="411.2" y="107">NC</text>
<text x="411.2" y="104.5">NC</text>
<text x="417.8" y="105.7">3</text>
<text x="417.8" y="103.2">2</text>
<text x="167.9" y="110.8">A2</text>
<text x="167.9" y="113.3">G5</text>
<text x="174.2" y="112.1">/OE</text>
<text x="204.4" y="112.1">DNU</text>
<text x="212.4" y="113.3">B6</text>
<text x="212.4" y="110.8">E3</text>
<text x="374.7" y="113.3">5</text>
<text x="408.7" y="112.1">RSVD</text>
<text x="417.8" y="113.3">9</text>
<text x="417.8" y="110.8">8</text>
<text x="174.2" y="114.6">/WE</text>
<text x="205.5" y="117.1">IO1</text>
<text x="205.5" y="114.6">IO0</text>
<text x="205.5" y="119.7">IO2</text>
<text x="212.4" y="115.9">C5</text>
<text x="212.4" y="118.4">C6</text>
<text x="373.6" y="115.9">12</text>
<text x="379.5" y="114.6">GND</text>
<text x="379.5" y="117.1">GND</text>
<text x="408.7" y="114.6">RSVD</text>
<text x="408.7" y="117.1">RSVD</text>
<text x="417.8" y="115.9">10</text>
<text x="167.9" y="120.9">A3</text>
<text x="167.9" y="123.4">A4</text>
<text x="167.9" y="126">A5</text>
<text x="174.2" y="122.2">A0</text>
<text x="174.2" y="124.7">A1</text>
<text x="205.5" y="124.7">IO4</text>
<text x="205.5" y="122.2">IO3</text>
<text x="212.4" y="126">F5</text>
<text x="212.4" y="123.4">E5</text>
<text x="212.4" y="120.9">D5</text>
<text x="374.7" y="123.4">4</text>
<text x="374.7" y="126">6</text>
<text x="379.5" y="124.7">SCK</text>
<text x="417.8" y="126">13</text>
<text x="167.9" y="128.5">B3</text>
<text x="167.9" y="131">B4</text>
<text x="174.2" y="127.2">A2</text>
<text x="174.2" y="129.8">A3</text>
<text x="205.5" y="129.8">IO6</text>
<text x="205.5" y="127.2">IO5</text>
<text x="212.4" y="131">G6</text>
<text x="212.4" y="128.5">F6</text>
<text x="379.5" y="127.2">SDA</text>
<text x="411.2" y="129.8">NC</text>
<text x="411.2" y="127.2">NC</text>
<text x="417.8" y="128.5">15</text>
<text x="417.8" y="131">16</text>
<text x="167.9" y="133.6">C3</text>
<text x="167.9" y="136.1">C4</text>
<text x="174.2" y="132.3">A4</text>
<text x="174.2" y="134.8">A5</text>
<text x="174.2" y="137.4">A6</text>
<text x="205.5" y="137.4">IO9</text>
<text x="205.5" y="134.8">IO8</text>
<text x="205.5" y="132.3">IO7</text>
<text x="212.4" y="136.1">C1</text>
<text x="212.4" y="133.6">B1</text>
<text x="411.2" y="132.3">NC</text>
<text x="167.9" y="138.6">D4</text>
<text x="167.9" y="141.2">H2</text>
<text x="167.9" y="143.7">H3</text>
<text x="174.2" y="139.9">A7</text>
<text x="174.2" y="142.4">A8</text>
<text x="204.4" y="142.4">IO11</text>
<text x="204.4" y="139.9">IO10</text>
<text x="212.4" y="143.7">E2</text>
<text x="212.4" y="141.2">D2</text>
<text x="212.4" y="138.6">C2</text>
<text x="373.6" y="138.6">11</text>
<text x="379.5" y="139.9">INT</text>
<text x="408.4" y="139.9">ADDR</text>
<text x="417.8" y="138.6">7</text>
<text x="167.9" y="146.2">H4</text>
<text x="167.9" y="148.7">H5</text>
<text x="174.2" y="144.9">A9</text>
<text x="174.2" y="147.5">A10</text>
<text x="204.4" y="147.5">IO13</text>
<text x="204.4" y="144.9">IO12</text>
<text x="212.4" y="148.7">F1</text>
<text x="212.4" y="146.2">F2</text>
<text x="167.9" y="151.3">G3</text>
<text x="167.9" y="153.8">G4</text>
<text x="174.2" y="150">A11</text>
<text x="174.2" y="152.5">A12</text>
<text x="174.2" y="155.1">A13</text>
<text x="204.4" y="152.5">IO15</text>
<text x="204.4" y="150">IO14</text>
<text x="212.4" y="151.3">G1</text>
<text x="167.9" y="161.4">E4</text>
<text x="168.3" y="156.3">F3</text>
<text x="168.3" y="158.9">F4</text>
<text x="174.2" y="157.6">A14</text>
<text x="174.2" y="160.1">A15</text>
<text x="204.4" y="160.1">VCC</text>
<text x="204.4" y="157.6">VCC</text>
<text x="212.4" y="158.9">E1</text>
<text x="212.4" y="156.3">D6</text>
<text x="167.9" y="163.9">D3</text>
<text x="167.9" y="166.4">H1</text>
<text x="174.2" y="162.6">A16</text>
<text x="174.2" y="165.2">A17</text>
<text x="174.2" y="167.7">A18</text>
<text x="205.1" y="167.7">VSS</text>
<text x="212.4" y="166.4">D1</text>
<text x="167.9" y="169">G2</text>
<text x="174.2" y="170.2">A19</text>
<text x="205.1" y="170.2">VSS</text>
<text x="212.4" y="169">E6</text>
<text x="351.8" y="179.1">8</text>
<text x="437" y="174">10</text>
<text x="438" y="179.1">8</text>
<text x="438" y="176.6">9</text>
<text x="351.8" y="184.1">6</text>
<text x="351.8" y="181.6">7</text>
<text x="438" y="184.1">6</text>
<text x="438" y="181.6">7</text>
<text x="351.8" y="191.7">3</text>
<text x="351.8" y="189.2">4</text>
<text x="351.8" y="186.7">5</text>
<text x="438" y="191.7">3</text>
<text x="438" y="189.2">4</text>
<text x="438" y="186.7">5</text>
<text x="351.8" y="196.8">1</text>
<text x="351.8" y="194.3">2</text>
<text x="438" y="196.8">1</text>
<text x="438" y="194.3">2</text>
<text x="438" y="209.4">8</text>
<text x="351.8" y="214.5">6</text>
<text x="438" y="214.5">6</text>
<text x="438" y="212">7</text>
<text x="179.4" y="219.5">1</text>
<text x="184.3" y="220.8">CS#</text>
<text x="209.5" y="220.8">VCC</text>
<text x="217.5" y="219.5">8</text>
<text x="351.8" y="219.5">4</text>
<text x="351.8" y="217">5</text>
<text x="438" y="219.5">4</text>
<text x="438" y="217">5</text>
<text x="179.4" y="224.6">2</text>
<text x="184.3" y="225.9">SO/IO1</text>
<text x="203.2" y="225.9">HOLD#/IO3</text>
<text x="217.5" y="224.6">7</text>
<text x="351.8" y="227.1">1</text>
<text x="351.8" y="224.6">2</text>
<text x="351.8" y="222.1">3</text>
<text x="438" y="227.1">1</text>
<text x="438" y="224.6">2</text>
<text x="438" y="222.1">3</text>
<text x="179.4" y="229.7">3</text>
<text x="184.3" y="230.9">W#/ACC/IO2</text>
<text x="209.8" y="230.9">SCK</text>
<text x="217.5" y="229.7">6</text>
<text x="179.4" y="234.7">4</text>
<text x="184.3" y="236">GND</text>
<text x="208.1" y="236">SI/IO0</text>
<text x="217.5" y="234.7">5</text>
<text x="437" y="262.5">10</text>
<text x="351.8" y="267.6">8</text>
<text x="438" y="267.6">8</text>
<text x="438" y="265.1">9</text>
<text x="351.8" y="275.2">5</text>
<text x="351.8" y="272.7">6</text>
<text x="351.8" y="270.1">7</text>
<text x="438" y="275.2">5</text>
<text x="438" y="272.7">6</text>
<text x="438" y="270.1">7</text>
<text x="351.8" y="280.2">3</text>
<text x="351.8" y="277.7">4</text>
<text x="438" y="280.2">3</text>
<text x="438" y="277.7">4</text>
<text x="351.8" y="285.3">1</text>
<text x="351.8" y="282.8">2</text>
<text x="438" y="285.3">1</text>
<text x="438" y="282.8">2</text>
<text x="351.8" y="305.5">6</text>
<text x="438" y="305.5">6</text>
<text x="438" y="303">7</text>
<text x="438" y="300.5">8</text>
<text x="351.8" y="310.6">4</text>
<text x="351.8" y="308.1">5</text>
<text x="438" y="310.6">4</text>
<text x="438" y="308.1">5</text>
<text x="351.8" y="315.6">2</text>
<text x="351.8" y="313.1">3</text>
<text x="438" y="315.6">2</text>
<text x="438" y="313.1">3</text>
<text x="351.8" y="318.2">1</text>
<text x="438" y="318.2">1</text>
</g>
</svg>
